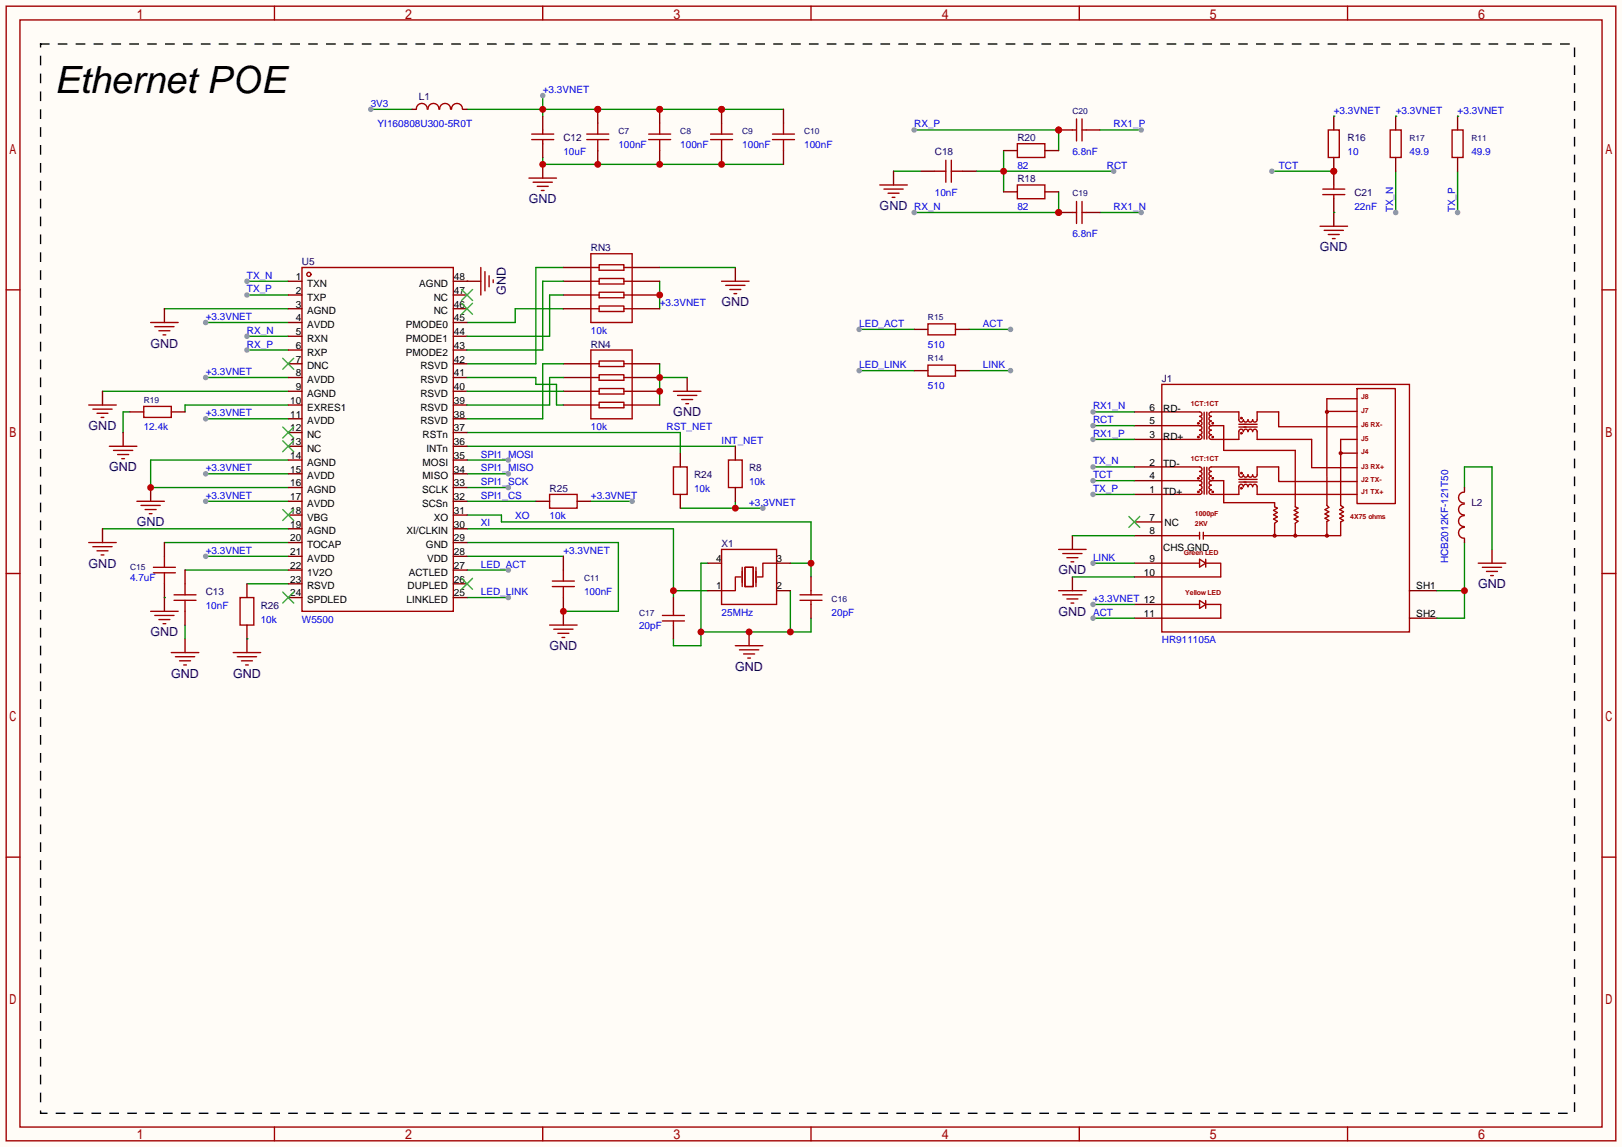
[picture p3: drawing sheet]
<svg xmlns="http://www.w3.org/2000/svg" width="299mm" height="212mm" viewBox="0 0 299 212" stroke-linecap="round" stroke-linejoin="round" font-family="sans-serif">
<path d="M0 0h299.5v211.8h-299.5z" fill="#fffcf7"/>
<g fill="none" stroke="#a10000" stroke-width=".25">
<path d="M1.1 1.1h297.2v209.6h-297.2zM3.7 3.7h292.1v204.5h-292.1zM50.7 1.1v2.6M100.2 1.1v2.6M149.7 1.1v2.6M199.3 1.1v2.6M248.8 1.1v2.6M1.1 53.5h2.6M295.8 53.5h2.5M214.5 71h45.7v45.7h-45.7zM214.5 76.1h7a.42 .42 0 0 1 .4 .4 .42 .42 0 0 1-.4 .4 .43 .43 0 0 1 .4 .4 .43 .43 0 0 1-.4 .5 .43 .43 0 0 1 .4 .4 .43 .43 0 0 1-.4 .4M214.5 78.6h7"/>
<path d="M221.5 78.6a.42 .42 0 0 1 .4 .4 .42 .42 0 0 1-.4 .4 .43 .43 0 0 1 .4 .5 .43 .43 0 0 1-.4 .4 .43 .43 0 0 1 .4 .4 .43 .43 0 0 1-.4 .5h-7M222.3 76.1v5M222.8 76.1v5M223.7 78.6a.43 .43 0 0 1-.5-.4 .43 .43 0 0 1 .5-.4 .43 .43 0 0 1-.5-.5 .43 .43 0 0 1 .5-.4 .42 .42 0 0 1-.5-.4 .42 .42 0 0 1 .5-.4h5v1.4a.42 .42 0 0 0 .4 .5 .42 .42 0 0 0 .5-.5 .43 .43 0 0 0 .4 .5 .43 .43 0 0 0 .4-.5 .43 .43 0 0 0 .4 .5 .43 .43 0 0 0 .5-.5 .42 .42 0 0 0 .4 .5 .42 .42 0 0 0 .4-.5v-1.4h4v2.7h14.4M223.7 78.6h2.2M223.7 78.6a.42 .42 0 0 0-.5 .4 .42 .42 0 0 0 .5 .4 .43 .43 0 0 0-.5 .5 .43 .43 0 0 0 .5 .4 .43 .43 0 0 0-.5 .4 .43 .43 0 0 0 .5 .5h5v-1.5a.42 .42 0 0 1 .4-.4 .42 .42 0 0 1 .5 .4 .43 .43 0 0 1 .4-.4 .43 .43 0 0 1 .4 .4 .43 .43 0 0 1 .4-.4 .43 .43 0 0 1 .5 .4 .42 .42 0 0 1 .4-.4 .42 .42 0 0 1 .4 .4v1.5M225.9 78.6v4.6h13.2v10.4l.5 .3-.7 .4 .7 .4-.7 .4 .7 .4-.7 .4 .7 .4-.5 .3v2.3M228.7 78.9h3.4M228.7 78.4h3.4M245 76h5.5M250.5 71.8h7.1v21.2h-7.1zM250.5 73.6h-5.5v19.7l.3 .4-.7 .4 .7 .4-.7 .4 .7 .4-.7 .4 .7 .4-.3 .2v2.6"/>
<path d="M214.5 86.2h7a.42 .42 0 0 1 .4 .5 .42 .42 0 0 1-.4 .4 .43 .43 0 0 1 .4 .4 .43 .43 0 0 1-.4 .4 .43 .43 0 0 1 .4 .4 .43 .43 0 0 1-.4 .5M214.5 98.9h7M214.5 88.8h7M221.5 88.8a.42 .42 0 0 1 .4 .4 .42 .42 0 0 1-.4 .4 .43 .43 0 0 1 .4 .4 .43 .43 0 0 1-.4 .5 .43 .43 0 0 1 .4 .4 .43 .43 0 0 1-.4 .4h-7M221.5 98.3v1.3M222.2 98.3v1.3M222.3 86.3v5M222.8 86.3v5M223.7 88.8a.43 .43 0 0 1-.5-.5 .43 .43 0 0 1 .5-.4 .43 .43 0 0 1-.5-.4 .43 .43 0 0 1 .5-.4 .42 .42 0 0 1-.5-.4 .42 .42 0 0 1 .5-.5h5v1.5a.42 .42 0 0 0 .4 .4 .42 .42 0 0 0 .5-.4 .43 .43 0 0 0 .4 .4 .43 .43 0 0 0 .4-.4 .43 .43 0 0 0 .4 .4 .43 .43 0 0 0 .5-.4 .42 .42 0 0 0 .4 .4 .42 .42 0 0 0 .4-.4v-1.5h4v2.7h14.4M223.7 88.8h2.2v4h9.4v.8l.5 .3-.7 .4 .7 .4-.7 .4 .7 .4-.7 .4 .7 .4-.5 .3v2.3M223.7 88.8a.42 .42 0 0 0-.5 .4 .42 .42 0 0 0 .5 .4 .43 .43 0 0 0-.5 .4 .43 .43 0 0 0 .5 .5 .43 .43 0 0 0-.5 .4 .43 .43 0 0 0 .5 .4h5v-1.4a.42 .42 0 0 1 .4-.5 .42 .42 0 0 1 .5 .5 .43 .43 0 0 1 .4-.5 .43 .43 0 0 1 .4 .5 .43 .43 0 0 1 .4-.5 .43 .43 0 0 1 .5 .5 .42 .42 0 0 1 .4-.5 .42 .42 0 0 1 .4 .5M228.7 89h3.4"/>
<path d="M228.7 88.5h3.4M232.1 89.9v1.4M232.1 81.2h10.1v5.2h8.3M232.1 91.3h18.4M247.5 83.7h3.1M250.5 81.2h-3v12.1l.6 .4-.8 .4 .8 .4-.8 .4 .8 .4-.8 .4 .8 .4-.6 .3v2.5h-25.3M1.1 105.9h2.6M214.5 104h7M214.5 111.6h7M221.5 103.3l1.1 .7-1.1 .7zM221.5 110.9l1.1 .7-1.1 .8zM222.6 104h2.8v2.6h-10.9"/>
<path d="M222.6 103.3v1.4M222.6 110.9v1.5M222.6 111.6h2.8v2.6h-10.9M295.8 105.9h2.5M1.1 158.3h2.6M295.8 158.3h2.5M50.7 208.2v2.5M100.2 208.2v2.5M149.7 208.2v2.5M199.3 208.2v2.5M248.8 208.2v2.5"/>
<circle cx="221.2" cy="78.2" r=".13"/>
<circle cx="223.9" cy="78.2" r=".13"/>
<circle cx="229.2" cy="77.2" r=".13"/>
<circle cx="245" cy="76.1" r=".25"/>
<circle cx="221.2" cy="90.9" r=".13"/>
<circle cx="221.2" cy="88.3" r=".13"/>
<circle cx="221.2" cy="80.7" r=".13"/>
<circle cx="223.9" cy="90.9" r=".13"/>
<circle cx="223.9" cy="88.3" r=".13"/>
<circle cx="223.9" cy="80.7" r=".13"/>
<circle cx="229.2" cy="80" r=".13"/>
<circle cx="229.2" cy="87.4" r=".13"/>
<circle cx="229.2" cy="90.2" r=".13"/>
<circle cx="235.3" cy="98.9" r=".25"/>
<circle cx="239.1" cy="98.9" r=".25"/>
<circle cx="245" cy="98.9" r=".25"/>
<circle cx="247.5" cy="83.7" r=".25"/>
</g>
<path d="M7.5 8.1h283.2v197.5h-283.2z" fill="none" stroke="#000" stroke-width=".25" stroke-dasharray="1.5 1.8"/>
<g fill="none" stroke="#870000" stroke-width=".25">
<path d="M209.4 76.1h5.1M209.4 78.6h5.1M209.4 81.2h5.1M209.4 91.3h5.1M209.4 88.8h5.1M209.4 86.2h5.1M209.4 96.4h5.1M209.4 98.9h5.1M209.4 104h5.1M209.4 106.6h5.1M209.4 114.2h5.1M209.4 111.6h5.1"/>
<path d="M260.2 114.2h5.1M260.2 109.1h5.1"/>
</g>
<path d="M208.4 95.4l2 2M210.4 95.4l-2 2" fill="none" stroke="#3c3" stroke-width=".25"/>
<path d="M201.8 81.2h7.6" fill="none" stroke="#008700" stroke-width=".25"/>
<circle cx="201.8" cy="81.2" r=".51" fill="#999"/>
<path d="M201.8 78.6h7.6" fill="none" stroke="#008700" stroke-width=".25"/>
<circle cx="201.8" cy="78.6" r=".51" fill="#999"/>
<path d="M201.8 76.1h7.6" fill="none" stroke="#008700" stroke-width=".25"/>
<circle cx="201.8" cy="76.1" r=".51" fill="#999"/>
<path d="M201.8 91.3h7.6" fill="none" stroke="#008700" stroke-width=".25"/>
<circle cx="201.8" cy="91.3" r=".51" fill="#999"/>
<path d="M201.8 88.8h7.6" fill="none" stroke="#008700" stroke-width=".25"/>
<circle cx="201.8" cy="88.8" r=".51" fill="#999"/>
<path d="M201.8 86.2h7.6" fill="none" stroke="#008700" stroke-width=".25"/>
<circle cx="201.8" cy="86.2" r=".51" fill="#999"/>
<path d="M201.8 104h7.6" fill="none" stroke="#008700" stroke-width=".25"/>
<circle cx="201.8" cy="104" r=".51" fill="#999"/>
<path d="M201.8 111.6h7.6" fill="none" stroke="#008700" stroke-width=".25"/>
<circle cx="201.8" cy="111.6" r=".51" fill="#999"/>
<path d="M201.8 114.2h7.6" fill="none" stroke="#008700" stroke-width=".25"/>
<circle cx="201.8" cy="114.2" r=".51" fill="#999"/>
<path d="M198 98.9v2.6M198 106.6v2.5" fill="none" stroke="#870000" stroke-width=".25"/>
<path d="M195.5 109.1h5M195.5 101.5h5M196.2 109.9h3.6M196.2 102.2h3.6M197 110.6h2M197 103h2M197.7 111.4h.5M197.7 103.8h.5" fill="none" stroke="#a10000" stroke-width=".25"/>
<path d="M198 98.9h11.4M198 106.6h11.4M265.3 109.1h5.1M270.4 100.2v14h-5.1" fill="none" stroke="#008700" stroke-width=".25"/>
<circle cx="270.4" cy="109.1" r=".63" fill="#c00"/>
<path d="M275.5 101.5v2.5" fill="none" stroke="#870000" stroke-width=".25"/>
<path d="M272.9 104h5.1M273.7 104.8h3.5M274.4 105.5h2.1M275.2 106.3h.5" fill="none" stroke="#a10000" stroke-width=".25"/>
<path d="M203.1 24h7.6M24 76.1h-1.3v3.8M270.4 90v-3.8h5.1v15.3" fill="none" stroke="#008700" stroke-width=".25"/>
<circle cx="210.7" cy="24" r=".51" fill="#999"/>
<path d="M178.9 60.8h7.7" fill="none" stroke="#008700" stroke-width=".25"/>
<circle cx="186.6" cy="60.8" r=".51" fill="#999"/>
<path d="M203.1 39.2h7.6" fill="none" stroke="#008700" stroke-width=".25"/>
<circle cx="210.7" cy="39.2" r=".51" fill="#999"/>
<path d="M178.9 68.5h7.7" fill="none" stroke="#008700" stroke-width=".25"/>
<circle cx="186.6" cy="68.5" r=".51" fill="#999"/>
<path d="M38 87.5h15.2" fill="none" stroke="#008700" stroke-width=".25"/>
<circle cx="38" cy="87.5" r=".51" fill="#999"/>
<path d="M38 77.3h15.2" fill="none" stroke="#008700" stroke-width=".25"/>
<circle cx="38" cy="77.3" r=".51" fill="#999"/>
<path d="M18.9 72.3h34.3M38 69.7h15.2M53.2 74.8h-19v1.3" fill="none" stroke="#008700" stroke-width=".25"/>
<circle cx="38" cy="69.7" r=".51" fill="#999"/>
<path d="M234.8 31.6h11.5" fill="none" stroke="#008700" stroke-width=".25"/>
<circle cx="246.3" cy="31.6" r=".63" fill="#c00"/>
<circle cx="234.8" cy="31.6" r=".51" fill="#999"/>
<path d="M45.6 54.5h7.6M86.2 51.9h.1M104 49.4h-5.1v17.8h-12.7M104 57h-8.9v2.6h-8.9" fill="none" stroke="#008700" stroke-width=".25"/>
<circle cx="45.6" cy="54.5" r=".51" fill="#999"/>
<path d="M45.6 51.9h7.6" fill="none" stroke="#008700" stroke-width=".25"/>
<circle cx="45.6" cy="51.9" r=".51" fill="#999"/>
<path d="M38 59.6h15.2" fill="none" stroke="#008700" stroke-width=".25"/>
<circle cx="38" cy="59.6" r=".51" fill="#999"/>
<path d="M30.4 57h22.8M45.6 64.6h7.6" fill="none" stroke="#008700" stroke-width=".25"/>
<circle cx="45.6" cy="64.6" r=".51" fill="#999"/>
<path d="M45.6 62.1h7.6" fill="none" stroke="#008700" stroke-width=".25"/>
<circle cx="45.6" cy="62.1" r=".51" fill="#999"/>
<path d="M38 102.7h15.2M45.6 107.8h7.6" fill="none" stroke="#008700" stroke-width=".25"/>
<circle cx="38" cy="102.7" r=".51" fill="#999"/>
<path d="M18.9 97.7h34.3M38 92.6h15.2M30.4 100.2h22.8M34.2 105.3h19" fill="none" stroke="#008700" stroke-width=".25"/>
<circle cx="38" cy="92.6" r=".51" fill="#999"/>
<path d="M100.2 17.7v3.8M86.2 20.2h58.5M100.2 29.1v1.3h44.5" fill="none" stroke="#008700" stroke-width=".25"/>
<g fill="#c00">
<circle cx="100.2" cy="20.2" r=".63"/>
<circle cx="110.4" cy="20.2" r=".63"/>
<circle cx="121.8" cy="20.2" r=".63"/>
<circle cx="133.2" cy="20.2" r=".63"/>
</g>
<circle cx="100.2" cy="17.7" r=".51" fill="#999"/>
<path d="M165 31.6h5.1M121.8 51.9v5.1M158.6 68.5h10.2" fill="none" stroke="#008700" stroke-width=".25"/>
<circle cx="158.6" cy="68.5" r=".51" fill="#999"/>
<path d="M158.6 60.8h10.2" fill="none" stroke="#008700" stroke-width=".25"/>
<circle cx="158.6" cy="60.8" r=".51" fill="#999"/>
<path d="M180.2 31.6h25.4M185.3 27.8v7.6" fill="none" stroke="#008700" stroke-width=".25"/>
<circle cx="185.3" cy="31.6" r=".63" fill="#c00"/>
<circle cx="205.6" cy="31.6" r=".51" fill="#999"/>
<path d="M195.5 35.4v3.8h-26.7" fill="none" stroke="#008700" stroke-width=".25"/>
<circle cx="195.5" cy="39.2" r=".63" fill="#c00"/>
<circle cx="168.8" cy="39.2" r=".51" fill="#999"/>
<path d="M168.8 24h26.7v3.8" fill="none" stroke="#008700" stroke-width=".25"/>
<circle cx="195.5" cy="24" r=".63" fill="#c00"/>
<circle cx="168.8" cy="24" r=".51" fill="#999"/>
<path d="M86.2 85h7.7" fill="none" stroke="#008700" stroke-width=".25"/>
<circle cx="93.9" cy="85" r=".51" fill="#999"/>
<path d="M86.2 92.6h12.7M86.2 100.2h28v12.7h-10.2M86.2 102.7h17.8M86.2 110.4h7.7" fill="none" stroke="#008700" stroke-width=".25"/>
<circle cx="93.9" cy="110.4" r=".51" fill="#999"/>
<path d="M86.2 105.3h7.7" fill="none" stroke="#008700" stroke-width=".25"/>
<circle cx="93.9" cy="105.3" r=".51" fill="#999"/>
<path d="M86.2 87.5h7.7" fill="none" stroke="#008700" stroke-width=".25"/>
<circle cx="93.9" cy="87.5" r=".51" fill="#999"/>
<path d="M86.2 90h7.7" fill="none" stroke="#008700" stroke-width=".25"/>
<circle cx="93.9" cy="90" r=".51" fill="#999"/>
<path d="M269.1 31.6v7.6" fill="none" stroke="#008700" stroke-width=".25"/>
<circle cx="269.1" cy="39.2" r=".51" fill="#999"/>
<path d="M257.7 31.6v7.6" fill="none" stroke="#008700" stroke-width=".25"/>
<circle cx="257.7" cy="39.2" r=".51" fill="#999"/>
<path d="M133.2 27.8v2.6M30.4 57v2.6M18.9 72.3v2.5M22.7 79.9v2.5M27.8 90v2.6M30.4 110.4v2.5M34.2 118v2.5M45.6 118v2.5" fill="none" stroke="#870000" stroke-width=".25"/>
<g fill="none" stroke="#a10000" stroke-width=".25">
<path d="M131.2 25.8h4.1M27.8 59.6h5.1M16.4 74.8h5.1M17.1 75.6h3.6M17.9 76.3h2M18.7 77.1h.5M28.6 60.3h3.5M29.3 61.1h2.1M30.1 61.8h.5M20.2 82.4h5.1M21 83.2h3.5M21.7 83.9h2"/>
<path d="M22.5 84.7h.5M25.3 92.6h5.1M26 93.3h3.6M26.8 94.1h2M27.6 94.9h.5M27.8 112.9h5.1M28.6 113.7h3.5M29.3 114.4h2.1M30.1 115.2h.5M31.6 120.5h5.1M32.4 121.3h3.5M33.1 122h2.1"/>
<path d="M33.9 122.8h.5M43.1 120.5h5M43.8 121.3h3.6M44.6 122h2M45.3 122.8h.5"/>
</g>
<circle cx="133.2" cy="30.4" r=".63" fill="#c00"/>
<path d="M131.2 24.8h4.1M133.2 22.7v2.1" fill="none" stroke="#a10000" stroke-width=".25"/>
<path d="M133.2 20.2v2.5" fill="none" stroke="#870000" stroke-width=".25"/>
<circle cx="133.2" cy="20.2" r=".63" fill="#c00"/>
<path d="M119.8 25.8h4M133.2 25.8v2" fill="none" stroke="#a10000" stroke-width=".25"/>
<path d="M121.8 27.8v2.6" fill="none" stroke="#870000" stroke-width=".25"/>
<circle cx="121.8" cy="30.4" r=".63" fill="#c00"/>
<path d="M119.8 24.8h4M121.8 22.7v2.1" fill="none" stroke="#a10000" stroke-width=".25"/>
<path d="M121.8 20.2v2.5" fill="none" stroke="#870000" stroke-width=".25"/>
<circle cx="121.8" cy="20.2" r=".63" fill="#c00"/>
<path d="M108.3 25.8h4.1M121.8 25.8v2" fill="none" stroke="#a10000" stroke-width=".25"/>
<path d="M110.4 27.8v2.6" fill="none" stroke="#870000" stroke-width=".25"/>
<circle cx="110.4" cy="30.4" r=".63" fill="#c00"/>
<path d="M108.3 24.8h4.1M110.4 22.7v2.1" fill="none" stroke="#a10000" stroke-width=".25"/>
<path d="M110.4 20.2v2.5" fill="none" stroke="#870000" stroke-width=".25"/>
<circle cx="110.4" cy="20.2" r=".63" fill="#c00"/>
<g fill="none" stroke="#a10000" stroke-width=".25">
<path d="M110.4 25.8v2M142.6 25.8h4.1M142.6 24.8h4.1M144.7 22.7v2.1M144.7 25.8v2M16.4 100.2h5.1M17.1 101h3.6M17.9 101.7h2M18.7 102.5h.5M102 108.3h4M102 107.3h4M104 105.3v2"/>
<path d="M104 108.3v2.1"/>
</g>
<path d="M100.2 30.4v2.5M144.7 20.2v2.5M144.7 27.8v2.6M18.9 97.7v2.5M104 102.7v2.6M104 110.4v2.5" fill="none" stroke="#870000" stroke-width=".25"/>
<circle cx="100.2" cy="30.4" r=".63" fill="#c00"/>
<g fill="none" stroke="#a10000" stroke-width=".25">
<path d="M97.7 32.9h5M98.4 33.7h3.6M99.2 34.4h2M99.9 35.2h.6M162.4 34.2h5.1M163.2 34.9h3.6M164 35.7h2M164.7 36.4h.5M88.8 49.4v5.1M89.5 50.2v3.5M90.3 50.9v2.1M91.1 51.7v.5"/>
<path d="M133.2 51.9h5.1M134 52.7h3.5M134.7 53.5h2.1M135.5 54.2h.5M243.7 41.8h5.1M244.5 42.5h3.5M245.2 43.3h2.1M246 44.1h.5M124.3 72.3h5.1M125.1 73h3.6M125.9 73.8h2M126.6 74.5h.5"/>
<path d="M135.8 119.3h5M136.5 120h3.6M137.3 120.8h2M138 121.5h.6"/>
</g>
<path d="M165 31.6v2.6M246.3 39.2v2.6M86.2 51.9h2.6M135.8 49.4v2.5M126.9 69.7v2.6M104 112.9v2.5M138.3 116.7v2.6" fill="none" stroke="#870000" stroke-width=".25"/>
<circle cx="104" cy="112.9" r=".63" fill="#c00"/>
<path d="M270.4 95.2a1.01 1.01 0 0 0-1.1 1 1.01 1.01 0 0 0 1.1 1.1M270.4 93.1a1.01 1.01 0 0 0-1.1 1 1.01 1.01 0 0 0 1.1 1M270.4 97.4a1.01 1.01 0 0 0-1.1 1 1.01 1.01 0 0 0 1.1 1M270.4 90.9a1.01 1.01 0 0 0-1.1 1 1.01 1.01 0 0 0 1.1 1M101.5 115.4h5.1M102.2 116.2h3.6M103 117h2M103.8 117.7h.5" fill="none" stroke="#a10000" stroke-width=".25"/>
<path d="M270.4 90v.8M270.4 99.4v.8" fill="none" stroke="#870000" stroke-width=".25"/>
<path d="M109.1 92.6h7.6" fill="none" stroke="#008700" stroke-width=".25"/>
<circle cx="116.7" cy="92.6" r=".51" fill="#999"/>
<path d="M86.2 95.1h6.4v1.3h57.1v10.2M145.9 104h3.8" fill="none" stroke="#008700" stroke-width=".25"/>
<circle cx="149.7" cy="104" r=".63" fill="#c00"/>
<path d="M86.2 97.7h38.1v12.7M124.3 109.1h6.4" fill="none" stroke="#008700" stroke-width=".25"/>
<circle cx="124.3" cy="109.1" r=".63" fill="#c00"/>
<path d="M130.7 104h-1.3v15.3h-5.1v-1.3M145.9 109.1v7.6M149.7 114.2v2.5h-20.3" fill="none" stroke="#008700" stroke-width=".25"/>
<g fill="#c00">
<circle cx="145.9" cy="116.7" r=".63"/>
<circle cx="138.3" cy="116.7" r=".63"/>
<circle cx="129.4" cy="116.7" r=".63"/>
</g>
<path d="M68.5 20.2h7.6" fill="none" stroke="#008700" stroke-width=".25"/>
<circle cx="68.5" cy="20.2" r=".51" fill="#999"/>
<path d="M121.8 49.4h14M121.8 67.2v7.6M121.8 69.7h5.1M125.6 93.9h15.2M135.8 92.6v1.3" fill="none" stroke="#008700" stroke-width=".25"/>
<circle cx="135.8" cy="93.9" r=".63" fill="#c00"/>
<circle cx="140.8" cy="93.9" r=".51" fill="#999"/>
<path d="M86.2 79.9h39.4v3.8M53.2 85h-25.4v5h25.4M86.2 82.4h49.6M34.2 115.4v2.6" fill="none" stroke="#008700" stroke-width=".25"/>
<circle cx="27.8" cy="90" r=".63" fill="#c00"/>
<g fill="none" stroke="#870000" stroke-width=".25">
<path d="M76.1 20.2h.7M85.5 20.2h.7M100.2 21.5v2.5M100.2 26.5v2.6M53.2 51.9h2.6M53.2 54.5h2.6M53.2 57h2.6M53.2 59.6h2.6M83.7 51.9h2.5M83.7 54.5h2.5M83.7 57h2.5M83.7 59.6h2.5"/>
<path d="M116.7 54.5h5.1M116.7 57h5.1M53.2 62.1h2.6M53.2 64.6h2.6M53.2 67.2h2.6M53.2 69.7h2.6M53.2 72.3h2.6M53.2 74.8h2.6M53.2 77.3h2.6M53.2 79.9h2.6M83.7 62.1h2.5M83.7 64.6h2.5"/>
<path d="M83.7 67.2h2.5M83.7 69.7h2.5M83.7 72.3h2.5M83.7 74.8h2.5M83.7 77.3h2.5M83.7 79.9h2.5M53.2 82.4h2.6M53.2 85h2.6M53.2 87.5h2.6M53.2 90h2.6M53.2 92.6h2.6M53.2 95.1h2.6"/>
<path d="M53.2 97.7h2.6M83.7 82.4h2.5M83.7 85h2.5M83.7 87.5h2.5M83.7 90h2.5M83.7 92.6h2.5M83.7 95.1h2.5M83.7 97.7h2.5M98.9 92.6h2.6M106.6 92.6h2.5M125.6 83.7v2.5M125.6 91.3v2.6"/>
<path d="M135.8 82.4v2.6M135.8 90v2.6M45.6 107.8v2.6M45.6 115.4v2.6M53.2 100.2h2.6M53.2 102.7h2.6M53.2 105.3h2.6M53.2 107.8h2.6M53.2 110.4h2.6M83.7 100.2h2.5M83.7 102.7h2.5M83.7 105.3h2.5"/>
<path d="M83.7 107.8h2.5M83.7 110.4h2.5M130.7 104h2.5M130.7 109.1h2.5M143.4 104h2.5M143.4 109.1h2.5"/>
</g>
<g fill="none" stroke="#a10000" stroke-width=".25">
<path d="M76.9 20.2a1.01 1.01 0 0 1 1-1.1 1.01 1.01 0 0 1 1 1.1M79 20.2a1.01 1.01 0 0 1 1-1.1 1.01 1.01 0 0 1 1 1.1M81.2 20.2a1.01 1.01 0 0 1 1-1.1 1.01 1.01 0 0 1 1 1.1M83.4 20.2a1.01 1.01 0 0 1 1-1.1 1.01 1.01 0 0 1 1 1.1M98.2 25.8h4M98.2 24.8h4M100.2 24v.8M100.2 25.8v.7M55.8 49.4h27.9v63.5h-27.9zM101.5 91.3h5.1v2.6h-5.1zM124.3 86.2h2.6v5.1h-2.6zM134.5 85h2.5v5h-2.5z"/>
<path d="M44.3 110.4h2.6v5h-2.6zM133.2 101.5h10.2v10.1h-10.2zM136.8 106.6h-1v2.5h-2.6M137 104.8v3.5M137.5 104.8h1.6v3.5h-1.6zM139.6 104.8v3.5M143.4 104h-2.6v2.6h-1"/>
<circle cx="57" cy="50.7" r=".38"/>
</g>
<g fill="none" stroke="#3c3" stroke-width=".25">
<path d="M85.2 56l2 2M85.2 53.5l2 2M87.2 56l-2 2M87.2 53.5l-2 2M52.2 66.2l2 2M52.2 78.9l2 2M54.2 66.2l-2 2M54.2 78.9l-2 2M52.2 81.4l2 2M52.2 94.1l2 2M54.2 81.4l-2 2M54.2 94.1l-2 2"/>
<path d="M52.2 109.3l2 2.1M54.2 109.3l-2 2.1M85.2 106.8l2 2M87.2 106.8l-2 2"/>
</g>
<circle cx="121.8" cy="54.5" r=".63" fill="#c00"/>
<path d="M104 51.9h5.1M104 49.4h5.1M104 54.5h5.1M104 57h5.1M116.7 51.9h5.1M116.7 49.4h5.1M116.7 74.8h5.1M116.7 72.3h5.1" fill="none" stroke="#870000" stroke-width=".25"/>
<g fill="none" stroke="#a10000" stroke-width=".25">
<path d="M109.1 49.4h1.5M109.1 46.9h7.6v12.7h-7.6zM109.1 57h1.5M109.1 51.9h1.5M109.1 54.5h1.5M110.6 56.5h4.6v1h-4.6zM110.6 54h4.6v1h-4.6zM110.6 51.4h4.6v1.1h-4.6zM110.6 48.9h4.6v1h-4.6zM115.2 49.4h1.5M115.2 57h1.5M115.2 51.9h1.5"/>
<path d="M115.2 54.5h1.5"/>
</g>
<circle cx="121.8" cy="72.3" r=".63" fill="#c00"/>
<path d="M116.7 69.7h5.1" fill="none" stroke="#870000" stroke-width=".25"/>
<circle cx="121.8" cy="69.7" r=".63" fill="#c00"/>
<g fill="none" stroke="#870000" stroke-width=".25">
<path d="M170.1 31.6h2.5M177.7 31.6h2.5M195.5 39.2h2.5M24 76.1h2.5M31.6 76.1h2.6M104 67.2h5.1M104 69.7h5.1M104 72.3h5.1M104 74.8h5.1M116.7 67.2h5.1M30.4 100.2v2.5M30.4 107.8v2.6"/>
<path d="M34.2 105.3v2.5M34.2 112.9v2.5M124.3 110.4v2.5M124.3 115.4v2.6M149.7 106.6v2.5M149.7 111.6v2.6"/>
</g>
<g fill="none" stroke="#a10000" stroke-width=".25">
<path d="M172.6 31.6h2M174.6 29.6v4.1M175.6 29.6v4.1M175.6 31.6h2.1M198.8 37.2v4.1M199.8 37.2v4.1M26.5 75.1h5.1v2h-5.1zM109.1 67.2h1.5M109.1 64.6h7.6v12.7h-7.6zM109.1 74.8h1.5M109.1 69.7h1.5M109.1 72.3h1.5"/>
<path d="M110.6 74.3h4.6v1h-4.6zM110.6 71.8h4.6v1h-4.6zM110.6 69.2h4.6v1h-4.6zM110.6 66.7h4.6v1h-4.6zM115.2 67.2h1.5M115.2 74.8h1.5M115.2 69.7h1.5M115.2 72.3h1.5M28.3 105.8h4.1M28.3 104.8h4.1M30.4 102.7v2.1M30.4 105.8v2"/>
<path d="M32.1 110.9h4.1M32.1 109.9h4.1M34.2 107.8v2.1M34.2 110.9v2M122.3 114.7h4.1M122.3 113.7h4.1M124.3 112.9v.8M124.3 114.7v.7M147.7 110.9h4.1M147.7 109.9h4.1M149.7 109.1v.8M149.7 110.9v.7"/>
</g>
<path d="M30.4 110.4h.1M45.6 118h.1" fill="none" stroke="#008700" stroke-width=".25"/>
<circle cx="195.5" cy="39.2" r=".63" fill="#c00"/>
<path d="M195.5 24h2.5M200.5 39.2h2.6" fill="none" stroke="#870000" stroke-width=".25"/>
<path d="M198 39.2h.8M198.8 22v4M199.8 39.2h.7M199.8 22v4" fill="none" stroke="#a10000" stroke-width=".25"/>
<circle cx="195.5" cy="24" r=".63" fill="#c00"/>
<path d="M185.3 35.4h2.5M185.3 27.8h2.5M192.9 35.4h2.6M192.9 27.8h2.6M200.5 24h2.6M246.3 21.5v2.5M246.3 29.1v5.1M246.3 36.7v2.5M168.8 68.5h2.5M168.8 60.8h2.5M176.4 68.5h2.5M176.4 60.8h2.5" fill="none" stroke="#870000" stroke-width=".25"/>
<path d="M187.8 34.2h5.1v2.5h-5.1zM187.8 26.5h5.1v2.6h-5.1zM198 24h.8M199.8 24h.7M244.2 35.9h4.1M244.2 34.9h4.1M246.3 34.2v.7M246.3 35.9v.8M171.3 59.8h5.1v2h-5.1zM171.3 67.4h5.1v2.1h-5.1z" fill="none" stroke="#a10000" stroke-width=".25"/>
<path d="M246.3 39.2h.1" fill="none" stroke="#008700" stroke-width=".25"/>
<circle cx="246.3" cy="31.6" r=".63" fill="#c00"/>
<path d="M245.2 24h2.1v5.1h-2.1zM256.7 24h2v5.1h-2zM268.1 24h2v5.1h-2z" fill="none" stroke="#a10000" stroke-width=".25"/>
<path d="M246.3 21.5h.1M257.7 21.5h.1M269.1 21.5h.1M104 51.9h-3.8v12.7h-14M104 54.5h-2.5v7.6h-15.3M86.2 69.7h12.7v1.3h3.8v3.8h1.3M86.2 72.3h17.8M104 67.2h-3.8v10.1h-14M104 69.7h-2.5v5.1h-15.3" fill="none" stroke="#008700" stroke-width=".25"/>
<path d="M257.7 21.5v2.5M257.7 29.1v2.5M269.1 21.5v2.5M269.1 29.1v2.5" fill="none" stroke="#870000" stroke-width=".25"/>
<text font-size="6.9" x="10" y="17.2">Ethernet POE</text>
<g font-size="2.3" fill="#000080">
<text x="97.6" y="37.5">GND</text>
<text x="162.4" y="38.8">GND</text>
<text x="243.7" y="46.4">GND</text>
<text x="93.4" y="54.5" transform="rotate(-90 93.4 54.5)">GND</text>
<text x="133.2" y="56.6">GND</text>
<text x="27.8" y="64.2">GND</text>
<text x="124.3" y="76.9">GND</text>
<text x="16.4" y="79.4">GND</text>
<text x="20.2" y="87">GND</text>
<text x="25.2" y="97.2">GND</text>
<text x="16.4" y="104.8">GND</text>
<text x="195.4" y="106.1">GND</text>
<text x="195.4" y="113.7">GND</text>
<text x="272.9" y="108.6">GND</text>
<text x="27.8" y="117.5">GND</text>
<text x="31.6" y="125.1">GND</text>
<text x="43" y="125.1">GND</text>
<text x="101.4" y="120.1">GND</text>
<text x="135.7" y="123.9">GND</text>
</g>
<g font-size="1.8" fill="#00f">
<text x="100.2" y="17.2">+3.3VNET</text>
<text x="68.5" y="19.7">3V3</text>
<text x="69.7" y="23.5">YI160808U300-5R0T</text>
<text x="168.8" y="23.5">RX_P</text>
<text x="205.6" y="23.5">RX1_P</text>
<text x="246.3" y="21">+3.3VNET</text>
<text x="257.7" y="21">+3.3VNET</text>
<text x="269.1" y="21">+3.3VNET</text>
<text x="104" y="28.6">10uF</text>
<text x="114.2" y="27.4">100nF</text>
<text x="125.6" y="27.4">100nF</text>
<text x="137" y="27.4">100nF</text>
<text x="148.5" y="27.4">100nF</text>
<text x="198" y="28.6">6.8nF</text>
<text x="248.8" y="28.6">10</text>
<text x="260.2" y="28.6">49.9</text>
<text x="271.7" y="28.6">49.9</text>
<text x="187.8" y="31.2">82</text>
<text x="204.3" y="31.2">RCT</text>
<text x="236.1" y="31.2">TCT</text>
<text x="168.8" y="38.8">RX_N</text>
<text x="172.6" y="36.2">10nF</text>
<text x="187.8" y="38.8">82</text>
<text x="205.6" y="38.8">RX1_N</text>
<text x="250.1" y="38.8">22nF</text>
<text x="257.2" y="39.2" transform="rotate(-90 257.2 39.2)">TX_N</text>
<text x="268.7" y="39.2" transform="rotate(-90 268.7 39.2)">TX_P</text>
<text x="198" y="43.9">6.8nF</text>
<text x="45.6" y="51.5">TX_N</text>
<text x="38" y="59.1">+3.3VNET</text>
<text x="45.6" y="54">TX_P</text>
<text x="121.8" y="56.6">+3.3VNET</text>
<text x="45.6" y="64.2">RX_P</text>
<text x="45.6" y="61.6">RX_N</text>
<text x="109.1" y="61.6">10k</text>
<text x="158.6" y="60.4">LED_ACT</text>
<text x="171.3" y="64.2">510</text>
<text x="181.5" y="60.4">ACT</text>
<text x="38" y="69.3">+3.3VNET</text>
<text x="158.6" y="68">LED_LINK</text>
<text x="171.3" y="71.8">510</text>
<text x="181.5" y="68">LINK</text>
<text x="38" y="76.9">+3.3VNET</text>
<text x="201.8" y="75.6">RX1_N</text>
<text x="26.5" y="79.4">12.4k</text>
<text x="109.1" y="79.4">10k</text>
<text x="123.1" y="79.4">RST_NET</text>
<text x="133.2" y="82">INT_NET</text>
<text x="201.8" y="80.7">RX1_P</text>
<text x="201.8" y="78.2">RCT</text>
<text x="38" y="87">+3.3VNET</text>
<text x="88.8" y="84.5">SPI1_MOSI</text>
<text x="88.8" y="87">SPI1_MISO</text>
<text x="88.8" y="89.6">SPI1_SCK</text>
<text x="138.3" y="89.6">10k</text>
<text x="201.8" y="88.3">TCT</text>
<text x="201.8" y="85.8">TX_N</text>
<text x="38" y="92.1">+3.3VNET</text>
<text x="88.8" y="92.1">SPI1_CS</text>
<text x="95.1" y="95.9">XO</text>
<text x="101.5" y="95.9">10k</text>
<text x="109.1" y="92.1">+3.3VNET</text>
<text x="128.1" y="90.9">10k</text>
<text x="138.3" y="93.4">+3.3VNET</text>
<text x="201.8" y="90.9">TX_P</text>
<text x="88.8" y="97.2">XI</text>
<text x="24" y="107.4">4.7uF</text>
<text x="38" y="102.3">+3.3VNET</text>
<text x="88.8" y="104.8">LED_ACT</text>
<text x="104" y="102.3">+3.3VNET</text>
<text x="201.8" y="103.6">LINK</text>
<text x="267.4" y="104" transform="rotate(-90 267.4 104)">HCB2012KF-121T50</text>
<text x="38" y="112.4">10nF</text>
<text x="88.8" y="109.9">LED_LINK</text>
<text x="107.8" y="109.9">100nF</text>
<text x="133.2" y="113.7">25MHz</text>
<text x="153.5" y="113.7">20pF</text>
<text x="201.8" y="111.2">+3.3VNET 12</text>
<text x="201.8" y="113.7">ACT</text>
<text x="48.1" y="115">10k</text>
<text x="55.8" y="115">W5500</text>
<text x="118" y="116.3">20pF</text>
<text x="214.5" y="118.8">HR911105A</text>
</g>
<g font-size="1.8" fill="#000080">
<text x="77.3" y="18.5">L1</text>
<text x="104" y="26.1">C12</text>
<text x="172.6" y="28.6">C18</text>
<text x="187.8" y="26.1">R20</text>
<text x="248.8" y="26.1">R16</text>
<text x="187.8" y="33.7">R18</text>
<text x="250.1" y="36.2">C21</text>
<text x="109.1" y="46.4">RN3</text>
<text x="55.8" y="48.9">U5</text>
<text x="109.1" y="64.2">RN4</text>
<text x="214.5" y="70.5">J1</text>
<text x="128.1" y="88.3">R24</text>
<text x="138.3" y="87">R8</text>
<text x="101.5" y="90.9">R25</text>
<text x="271.7" y="93.4">L2</text>
<text x="133.2" y="101">X1</text>
<text x="38" y="109.9">C13</text>
<text x="48.1" y="112.4">R26</text>
</g>
<g font-size="1.8">
<text x="54.6" y="51.7">1</text>
<text x="56.7" y="53">TXN</text>
<text x="77.4" y="53">AGND</text>
<text x="83.8" y="51.7">48</text>
<text x="54.6" y="54.3">2</text>
<text x="54.6" y="56.8">3</text>
<text x="54.6" y="59.3">4</text>
<text x="56.7" y="55.5">TXP</text>
<text x="56.7" y="58.1">AGND</text>
<text x="80.1" y="58.1">NC</text>
<text x="80.1" y="55.5">NC</text>
<text x="83.8" y="59.3">45</text>
<text x="83.8" y="56.8">46</text>
<text x="83.8" y="54.3">47</text>
<text x="54.6" y="61.9">5</text>
<text x="54.6" y="64.4">6</text>
<text x="56.7" y="60.6">AVDD</text>
<text x="56.7" y="63.1">RXN</text>
<text x="56.7" y="65.7">RXP</text>
<text x="75" y="65.7">PMODE2</text>
<text x="75" y="63.1">PMODE1</text>
<text x="75" y="60.6">PMODE0</text>
<text x="83.8" y="64.4">43</text>
<text x="83.8" y="61.9">44</text>
<text x="54.6" y="67">7</text>
<text x="54.6" y="69.5">8</text>
<text x="56.7" y="68.2">DNC</text>
<text x="56.7" y="70.8">AVDD</text>
<text x="77.6" y="70.8">RSVD</text>
<text x="77.6" y="68.2">RSVD</text>
<text x="83.8" y="69.5">41</text>
<text x="83.8" y="67">42</text>
<text x="53.6" y="74.6">10</text>
<text x="53.6" y="77.1">11</text>
<text x="54.6" y="72">9</text>
<text x="56.7" y="73.3">AGND</text>
<text x="56.7" y="75.8">EXRES1</text>
<text x="77.6" y="75.8">RSVD</text>
<text x="77.6" y="73.3">RSVD</text>
<text x="83.8" y="77.1">38</text>
<text x="83.8" y="74.6">39</text>
<text x="83.8" y="72">40</text>
<text x="212.2" y="75.8">6</text>
<text x="214.8" y="76.1">RD-</text>
<text x="53.6" y="79.7">12</text>
<text x="53.6" y="82.2">13</text>
<text x="56.7" y="78.4">AVDD</text>
<text x="56.7" y="80.9">NC</text>
<text x="56.7" y="83.5">NC</text>
<text x="77.6" y="78.4">RSVD</text>
<text x="78" y="80.9">RSTn</text>
<text x="78.8" y="83.5">INTn</text>
<text x="83.8" y="82.2">36</text>
<text x="83.8" y="79.7">37</text>
<text x="212.2" y="78.4">5</text>
<text x="212.2" y="80.9">3</text>
<text x="214.8" y="81.2">RD+</text>
<text x="53.6" y="84.7">14</text>
<text x="53.6" y="87.3">15</text>
<text x="53.6" y="89.8">16</text>
<text x="56.7" y="86">AGND</text>
<text x="56.7" y="88.5">AVDD</text>
<text x="78" y="88.5">MISO</text>
<text x="78" y="86">MOSI</text>
<text x="83.8" y="89.8">33</text>
<text x="83.8" y="87.3">34</text>
<text x="83.8" y="84.7">35</text>
<text x="212.2" y="88.5">4</text>
<text x="212.2" y="86">2</text>
<text x="214.8" y="86.3">TD-</text>
<text x="53.6" y="92.4">17</text>
<text x="53.6" y="94.9">18</text>
<text x="56.7" y="91.1">AGND</text>
<text x="56.7" y="93.6">AVDD</text>
<text x="77.9" y="93.6">SCSn</text>
<text x="77.9" y="91.1">SCLK</text>
<text x="83.8" y="94.9">31</text>
<text x="83.8" y="92.4">32</text>
<text x="212.2" y="91.1">1</text>
<text x="214.8" y="91.3">TD+</text>
<text x="53.6" y="97.4">19</text>
<text x="53.6" y="100">20</text>
<text x="56.7" y="96.2">VBG</text>
<text x="56.7" y="98.7">AGND</text>
<text x="56.7" y="101.2">TOCAP</text>
<text x="75.1" y="98.7">XI/CLKIN</text>
<text x="78.6" y="101.2">GND</text>
<text x="80.1" y="96.2">XO</text>
<text x="83.8" y="100">29</text>
<text x="83.8" y="97.4">30</text>
<text x="212.2" y="96.2">7</text>
<text x="212.2" y="98.7">8</text>
<text x="214.8" y="101.8">CHS GND</text>
<text x="215" y="97.2">NC</text>
<text x="53.6" y="102.5">21</text>
<text x="53.6" y="105.1">22</text>
<text x="53.6" y="107.6">23</text>
<text x="56.7" y="103.8">AVDD</text>
<text x="56.7" y="106.3">1V2O</text>
<text x="75.5" y="106.3">ACTLED</text>
<text x="78.9" y="103.8">VDD</text>
<text x="83.8" y="107.6">26</text>
<text x="83.8" y="105.1">27</text>
<text x="83.8" y="102.5">28</text>
<text x="132.2" y="103.8">4</text>
<text x="143.4" y="103.8">3</text>
<text x="211.2" y="106.3">10</text>
<text x="212.2" y="103.8">9</text>
<text x="53.6" y="110.1">24</text>
<text x="56.7" y="108.9">RSVD</text>
<text x="56.7" y="111.4">SPDLED</text>
<text x="75.1" y="111.4">LINKLED</text>
<text x="75.3" y="108.9">DUPLED</text>
<text x="83.8" y="110.1">25</text>
<text x="132.2" y="108.9">1</text>
<text x="143.4" y="108.9">2</text>
<text x="211.2" y="113.9">11</text>
<text x="261.5" y="108.9">SH1</text>
<text x="261.5" y="113.9">SH2</text>
</g>
<g font-size="1.6" fill="#000080">
<text x="198" y="21">C20</text>
<text x="114.2" y="24.8">C7</text>
<text x="125.6" y="24.8">C8</text>
<text x="137" y="24.8">C9</text>
<text x="148.5" y="24.8">C10</text>
<text x="260.2" y="26.1">R17</text>
<text x="271.7" y="26.1">R11</text>
<text x="198" y="36.2">C19</text>
<text x="171.3" y="59.1">R15</text>
<text x="171.3" y="66.7">R14</text>
<text x="26.5" y="74.3">R19</text>
<text x="24" y="105.3">C15</text>
<text x="107.8" y="107.4">C11</text>
<text x="118" y="113.7">C17</text>
<text x="153.5" y="111.2">C16</text>
</g>
<g font-size="1.3" fill="#a00000">
<text x="219.8" y="75">1CT:1CT</text>
<text x="251.3" y="73.7">J8</text>
<text x="251.3" y="76.3">J7</text>
<text x="251.3" y="81.4">J5</text>
<text x="251.3" y="83.9">J4</text>
<text x="251.3" y="78.8">J6 RX-</text>
<text x="219.8" y="85.2">1CT:1CT</text>
<text x="251.3" y="86.7">J3 RX+</text>
<text x="251.3" y="89">J2 TX-</text>
<text x="220.6" y="95.3">1000pF</text>
<text x="249.3" y="95.8">4X75 ohms</text>
<text x="251.3" y="91.3">J1 TX+</text>
<text x="220.6" y="97.1">2KV</text>
<text x="218.6" y="102.4">Green LED</text>
<text x="218.8" y="109.8">Yellow LED</text>
</g>
</svg>
